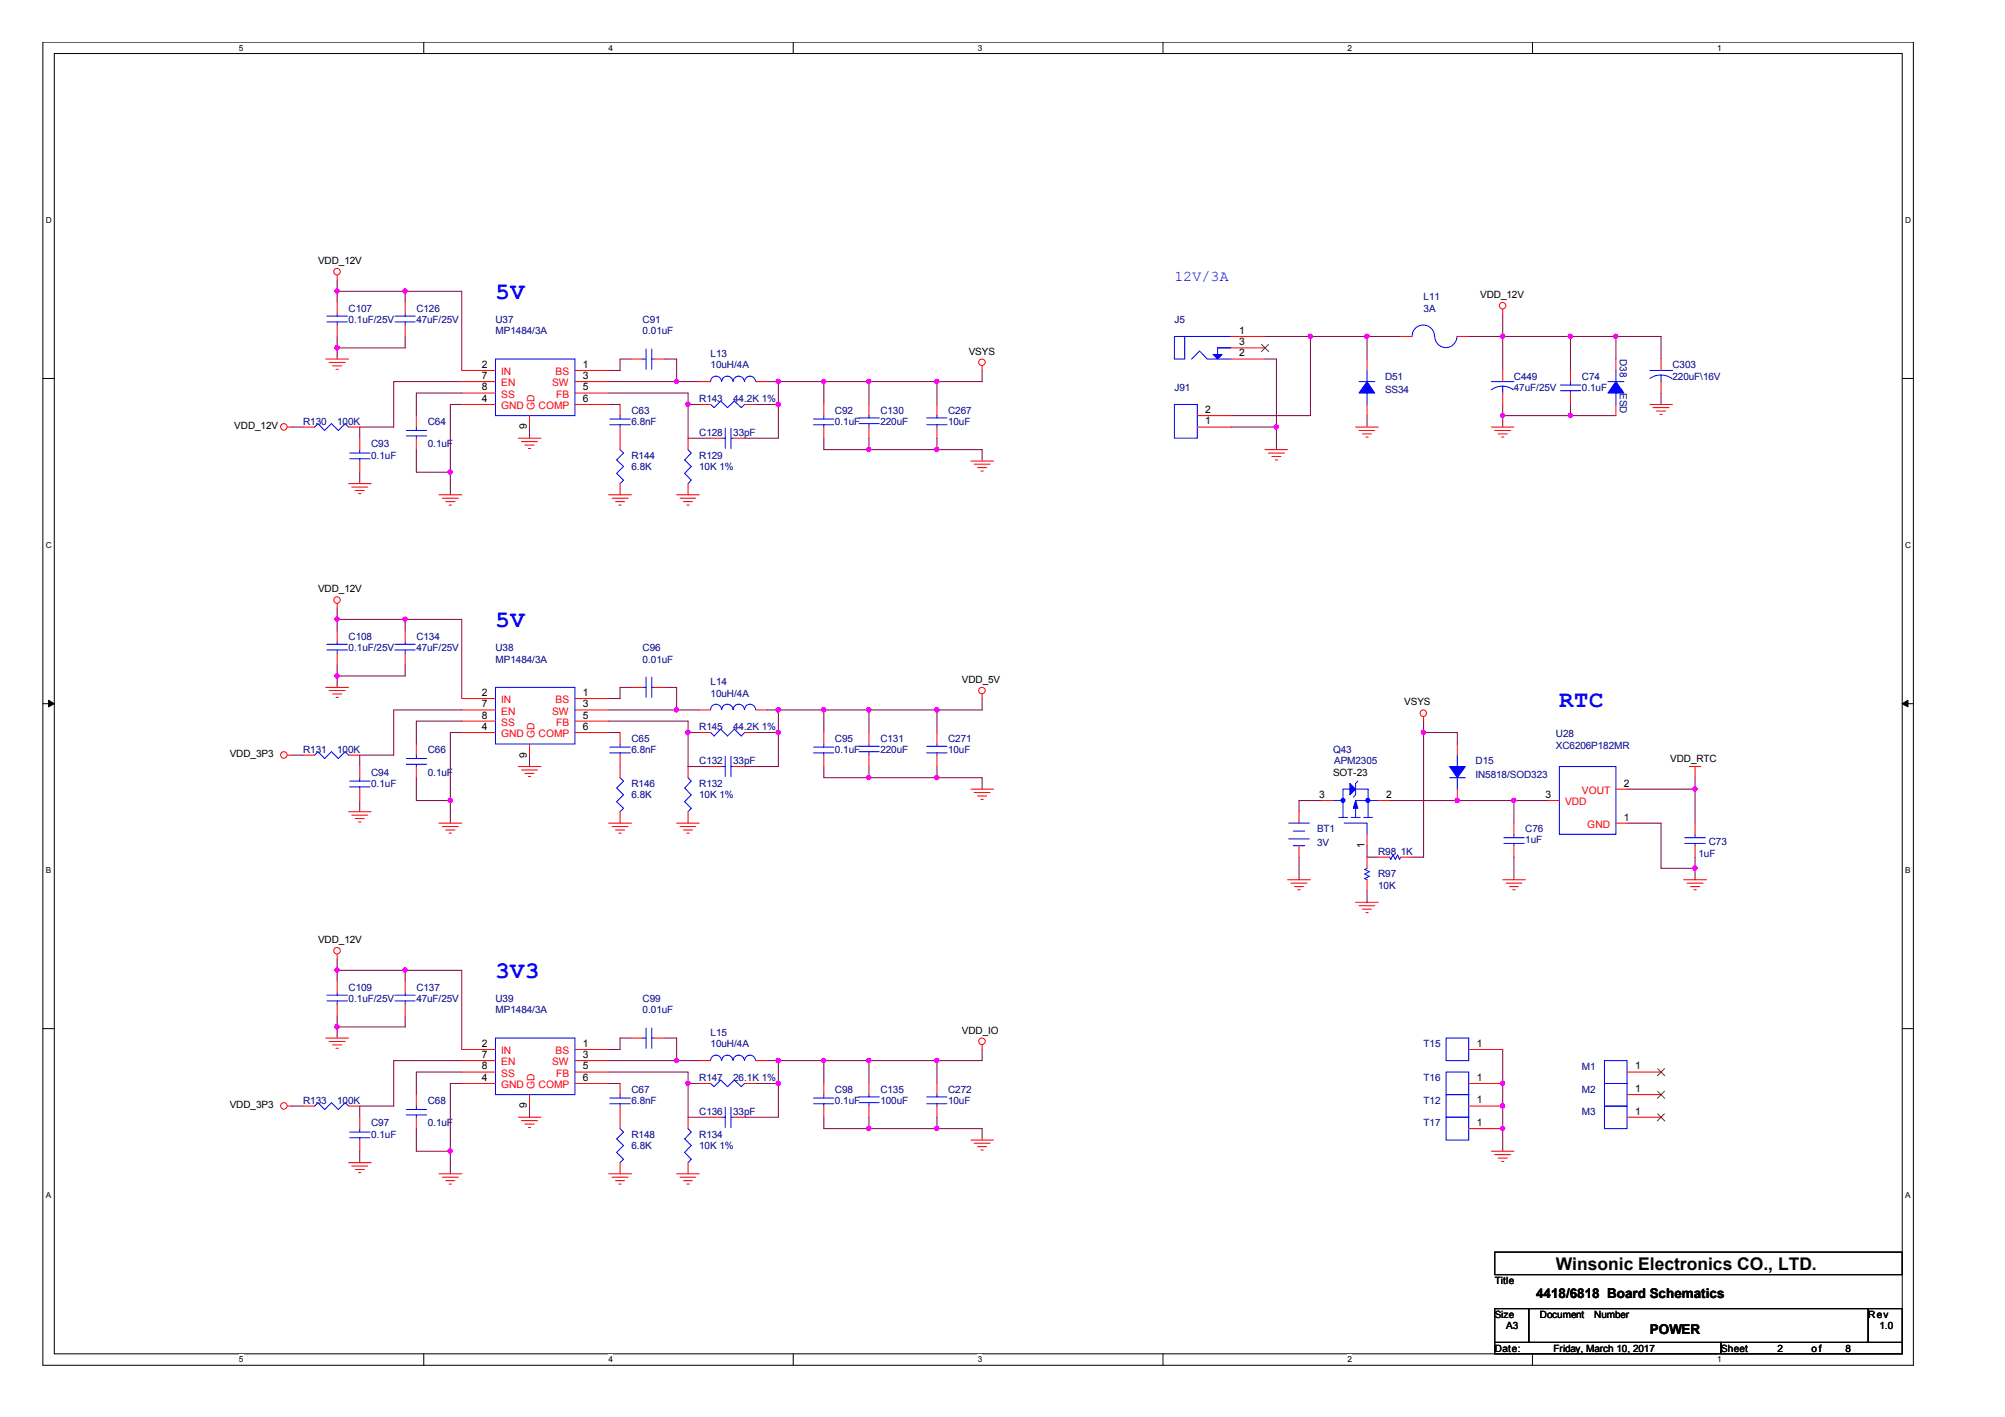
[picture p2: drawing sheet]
<svg xmlns="http://www.w3.org/2000/svg" width="297mm" height="210mm" viewBox="0 0 297 210" stroke-linecap="round" stroke-linejoin="round" font-family="sans-serif">
<path d="M6.3 6.2h277.2v196h-277.2zM8 7.9h273.8v192.6h-273.8z" fill="none" stroke="#000" stroke-width=".15"/>
<g fill="#fff">
<path d="M35.4 6.4h.6v1.4h-.6z"/>
<path d="M35.4 200.7h.6v1.4h-.6z"/>
</g>
<path d="M62.8 6.2v1.7M62.8 200.5v1.7" fill="none" stroke="#000" stroke-width=".15"/>
<g fill="#fff">
<path d="M90.1 6.4h.7v1.4h-.7z"/>
<path d="M90.1 200.7h.7v1.4h-.7z"/>
</g>
<path d="M117.5 6.2v1.7M117.5 200.5v1.7" fill="none" stroke="#000" stroke-width=".15"/>
<g fill="#fff">
<path d="M144.9 6.4h.6v1.4h-.6z"/>
<path d="M144.9 200.7h.6v1.4h-.6z"/>
</g>
<path d="M172.3 6.2v1.7M172.3 200.5v1.7" fill="none" stroke="#000" stroke-width=".15"/>
<g fill="#fff">
<path d="M199.6 6.4h.7v1.4h-.7z"/>
<path d="M199.6 200.7h.7v1.4h-.7z"/>
</g>
<path d="M227 6.2v1.7M227 200.5v1.7" fill="none" stroke="#000" stroke-width=".15"/>
<g fill="#fff">
<path d="M254.4 6.4h.6v1.4h-.6z"/>
<path d="M254.4 200.7h.6v1.4h-.6z"/>
<path d="M6.8 31.9h.8v1.4h-.8z"/>
<path d="M282.2 31.9h.9v1.4h-.9z"/>
<path d="M6.8 80.1h.8v1.4h-.8z"/>
<path d="M282.2 80.1h.9v1.4h-.9z"/>
</g>
<path d="M6.3 56.1h1.7M281.8 56.1h1.7" fill="none" stroke="#000" stroke-width=".15"/>
<g fill="#fff">
<path d="M6.8 128.2h.7v1.4h-.7z"/>
<path d="M282.2 128.2h.8v1.4h-.8z"/>
</g>
<path d="M6.3 104.2h1.7M7.2 103.7l.8 .5-.8 .5zM281.8 104.2h1.7M281.8 104.2l.9-.5v1z" fill="none" stroke="#000" stroke-width=".15"/>
<path d="M7.2 103.7l.8 .5-.8 .5zM281.8 104.2l.9-.5v1z" fill="#000"/>
<g fill="#fff">
<path d="M6.8 176.4h.7v1.4h-.7z"/>
<path d="M282.2 176.4h.8v1.4h-.8z"/>
</g>
<path d="M6.3 152.4h1.7M281.8 152.4h1.7" fill="none" stroke="#000" stroke-width=".15"/>
<path d="M192.4 118.6v1.6M192.4 127v3.3M222.6 160.5v3.3" fill="none" stroke="#800040" stroke-width=".15"/>
<circle cx="222.6" cy="160.5" r=".32" fill="#f0f"/>
<circle cx="222.6" cy="160.5" r=".32" fill="none" stroke="#f0f" stroke-width=".15"/>
<path d="M222.6 163.8v3.4" fill="none" stroke="#800040" stroke-width=".15"/>
<circle cx="222.6" cy="167.2" r=".32" fill="#f0f"/>
<circle cx="222.6" cy="167.2" r=".32" fill="none" stroke="#f0f" stroke-width=".15"/>
<circle cx="222.6" cy="163.8" r=".32" fill="#f0f"/>
<circle cx="222.6" cy="163.8" r=".32" fill="none" stroke="#f0f" stroke-width=".15"/>
<path d="M229.3 118.6h-5v3.3M251.1 115.2v1.7M251.1 128.6v1.7M222.6 155.5v5M222.6 167.2v3.3" fill="none" stroke="#800040" stroke-width=".15"/>
<circle cx="224.3" cy="118.6" r=".32" fill="#f0f"/>
<circle cx="224.3" cy="118.6" r=".32" fill="none" stroke="#f0f" stroke-width=".15"/>
<path d="M224.3 127v3.3M251.1 127v1.6h-5" fill="none" stroke="#800040" stroke-width=".15"/>
<circle cx="251.1" cy="128.6" r=".32" fill="#f0f"/>
<circle cx="251.1" cy="128.6" r=".32" fill="none" stroke="#f0f" stroke-width=".15"/>
<path d="M241 116.9h10.1M241 121.9h5.1v6.7" fill="none" stroke="#800040" stroke-width=".15"/>
<circle cx="251.1" cy="116.9" r=".32" fill="#f0f"/>
<circle cx="251.1" cy="116.9" r=".32" fill="none" stroke="#f0f" stroke-width=".15"/>
<path d="M215.9 108.5h-5v18.5h-1.7M251.1 116.9v5M202.5 125.3v1.7h1.7M202.5 132v1.7" fill="none" stroke="#800040" stroke-width=".15"/>
<circle cx="210.9" cy="108.5" r=".32" fill="#f0f"/>
<circle cx="210.9" cy="108.5" r=".32" fill="none" stroke="#f0f" stroke-width=".15"/>
<path d="M205.9 118.6h10M210.9 106.8v1.7M215.9 108.5v1.7" fill="none" stroke="#800040" stroke-width=".15"/>
<circle cx="215.9" cy="118.6" r=".32" fill="#f0f"/>
<circle cx="215.9" cy="118.6" r=".32" fill="none" stroke="#f0f" stroke-width=".15"/>
<path d="M138.8 56.5v3.4M138.8 64.9v1.7M192.4 118.6h3.4M215.9 118.6h8.4" fill="none" stroke="#800040" stroke-width=".15"/>
<circle cx="138.8" cy="56.5" r=".32" fill="#f0f"/>
<circle cx="138.8" cy="56.5" r=".32" fill="none" stroke="#f0f" stroke-width=".15"/>
<path d="M91.9 53.2v1.7h-1.7M103.6 59.9h-1.7v5h3.4M122 66.6h6.7" fill="none" stroke="#800040" stroke-width=".15"/>
<circle cx="101.9" cy="59.9" r=".32" fill="#f0f"/>
<circle cx="101.9" cy="59.9" r=".32" fill="none" stroke="#f0f" stroke-width=".15"/>
<path d="M50 43.2h10M66.7 59.9h1.7M68.4 58.2h-6.7v3.4M90.2 59.9h1.7M90.2 58.2h11.7M115.3 59.9v5M128.7 56.5h-6.7v3.4M61.7 69.9h5v3.4" fill="none" stroke="#800040" stroke-width=".15"/>
<circle cx="122" cy="56.5" r=".32" fill="#f0f"/>
<circle cx="122" cy="56.5" r=".32" fill="none" stroke="#f0f" stroke-width=".15"/>
<path d="M98.6 53.2h1.6M100.2 56.5h3.4M112 59.9h3.3M113.7 56.5h1.6M128.7 56.5v3.4M61.7 66.6v3.3M122 64.9v1.7" fill="none" stroke="#800040" stroke-width=".15"/>
<circle cx="128.7" cy="56.5" r=".32" fill="#f0f"/>
<circle cx="128.7" cy="56.5" r=".32" fill="none" stroke="#f0f" stroke-width=".15"/>
<path d="M50 43.2v1.6M50 51.5v1.7M68.4 43.2v11.7M91.9 53.2h1.7M100.2 53.2v3.3M101.9 58.2v1.7M115.3 56.5h6.7M110.3 64.9h5M128.7 64.9v1.7M145.5 66.6v1.7" fill="none" stroke="#800040" stroke-width=".15"/>
<circle cx="49.9" cy="43.1" r=".32" fill="#f0f"/>
<circle cx="49.9" cy="43.1" r=".32" fill="none" stroke="#f0f" stroke-width=".15"/>
<path d="M58.3 56.5h10.1M60 49.8v1.7h-10" fill="none" stroke="#800040" stroke-width=".15"/>
<circle cx="49.9" cy="51.5" r=".32" fill="#f0f"/>
<circle cx="49.9" cy="51.5" r=".32" fill="none" stroke="#f0f" stroke-width=".15"/>
<path d="M50 49.8v1.7M60 43.2v1.6" fill="none" stroke="#800040" stroke-width=".15"/>
<circle cx="60" cy="43.1" r=".32" fill="#f0f"/>
<circle cx="60" cy="43.1" r=".32" fill="none" stroke="#f0f" stroke-width=".15"/>
<path d="M115.3 56.5v3.4" fill="none" stroke="#800040" stroke-width=".15"/>
<circle cx="115.3" cy="59.9" r=".32" fill="#f0f"/>
<circle cx="115.3" cy="59.9" r=".32" fill="none" stroke="#f0f" stroke-width=".15"/>
<circle cx="115.3" cy="56.5" r=".32" fill="#f0f"/>
<circle cx="115.3" cy="56.5" r=".32" fill="none" stroke="#f0f" stroke-width=".15"/>
<path d="M90.2 56.5h10" fill="none" stroke="#800040" stroke-width=".15"/>
<circle cx="100.2" cy="56.5" r=".32" fill="#f0f"/>
<circle cx="100.2" cy="56.5" r=".32" fill="none" stroke="#f0f" stroke-width=".15"/>
<path d="M50 41.5v1.7M58.3 56.5v6.8h-5M66.7 59.9v10M78.4 63.3v1.6" fill="none" stroke="#800040" stroke-width=".15"/>
<circle cx="66.7" cy="69.9" r=".32" fill="#f0f"/>
<circle cx="66.7" cy="69.9" r=".32" fill="none" stroke="#f0f" stroke-width=".15"/>
<path d="M60 43.2h8.4M43.3 63.3h1.6M53.3 63.3v1.6M53.3 69.9v1.7M128.7 66.6h10.1" fill="none" stroke="#800040" stroke-width=".15"/>
<circle cx="138.8" cy="66.6" r=".32" fill="#f0f"/>
<circle cx="138.8" cy="66.6" r=".32" fill="none" stroke="#f0f" stroke-width=".15"/>
<circle cx="128.7" cy="66.6" r=".32" fill="#f0f"/>
<circle cx="128.7" cy="66.6" r=".32" fill="none" stroke="#f0f" stroke-width=".15"/>
<path d="M145.5 54.9v1.6h-16.8M138.8 66.6h6.7M58.3 105.2v6.7h-5M66.7 108.5v10.1" fill="none" stroke="#800040" stroke-width=".15"/>
<circle cx="66.7" cy="118.6" r=".32" fill="#f0f"/>
<circle cx="66.7" cy="118.6" r=".32" fill="none" stroke="#f0f" stroke-width=".15"/>
<path d="M60 91.8h8.4M43.3 111.9h1.6M53.3 111.9v1.7M53.3 118.6v1.6M128.7 115.2h10.1" fill="none" stroke="#800040" stroke-width=".15"/>
<circle cx="138.8" cy="115.2" r=".32" fill="#f0f"/>
<circle cx="138.8" cy="115.2" r=".32" fill="none" stroke="#f0f" stroke-width=".15"/>
<circle cx="128.7" cy="115.2" r=".32" fill="#f0f"/>
<circle cx="128.7" cy="115.2" r=".32" fill="none" stroke="#f0f" stroke-width=".15"/>
<path d="M138.8 113.6v1.6h6.7M145.5 105.2h-6.7v3.3" fill="none" stroke="#800040" stroke-width=".15"/>
<circle cx="138.8" cy="105.1" r=".32" fill="#f0f"/>
<circle cx="138.8" cy="105.1" r=".32" fill="none" stroke="#f0f" stroke-width=".15"/>
<path d="M91.9 101.8v1.7h-1.7M101.9 108.5h1.7M122 115.2h6.7" fill="none" stroke="#800040" stroke-width=".15"/>
<circle cx="101.9" cy="108.5" r=".32" fill="#f0f"/>
<circle cx="101.9" cy="108.5" r=".32" fill="none" stroke="#f0f" stroke-width=".15"/>
<path d="M50 91.8h10M101.9 108.5v5.1h3.4" fill="none" stroke="#800040" stroke-width=".15"/>
<circle cx="60" cy="91.7" r=".32" fill="#f0f"/>
<circle cx="60" cy="91.7" r=".32" fill="none" stroke="#f0f" stroke-width=".15"/>
<circle cx="49.9" cy="91.7" r=".32" fill="#f0f"/>
<circle cx="49.9" cy="91.7" r=".32" fill="none" stroke="#f0f" stroke-width=".15"/>
<path d="M61.7 118.6h5v3.3M66.7 108.5h1.7M68.4 106.8h-6.7v3.4M90.2 108.5h1.7M90.2 106.8h11.7M115.3 108.5v5.1M128.7 105.2h-6.7v3.3" fill="none" stroke="#800040" stroke-width=".15"/>
<circle cx="122" cy="105.1" r=".32" fill="#f0f"/>
<circle cx="122" cy="105.1" r=".32" fill="none" stroke="#f0f" stroke-width=".15"/>
<path d="M61.7 115.2v3.4M98.6 101.8h1.6M100.2 105.2h3.4M112 108.5h3.3M113.7 105.2h1.6M122 113.6v1.6M128.7 105.2v3.3" fill="none" stroke="#800040" stroke-width=".15"/>
<circle cx="128.7" cy="105.1" r=".32" fill="#f0f"/>
<circle cx="128.7" cy="105.1" r=".32" fill="none" stroke="#f0f" stroke-width=".15"/>
<path d="M50 91.8v1.6M60 98.4v1.7h-10v1.7M68.4 91.8v11.7M58.3 105.2h10.1M91.9 101.8h1.7M100.2 101.8v3.4M101.9 106.8v1.7M110.3 113.6h5M115.3 105.2h6.7M128.7 113.6v1.6M145.5 115.2v1.7" fill="none" stroke="#800040" stroke-width=".15"/>
<circle cx="49.9" cy="100.1" r=".32" fill="#f0f"/>
<circle cx="49.9" cy="100.1" r=".32" fill="none" stroke="#f0f" stroke-width=".15"/>
<path d="M50 98.4v1.7M60 91.8v1.6M115.3 105.2v3.3" fill="none" stroke="#800040" stroke-width=".15"/>
<circle cx="115.3" cy="108.5" r=".32" fill="#f0f"/>
<circle cx="115.3" cy="108.5" r=".32" fill="none" stroke="#f0f" stroke-width=".15"/>
<circle cx="115.3" cy="105.1" r=".32" fill="#f0f"/>
<circle cx="115.3" cy="105.1" r=".32" fill="none" stroke="#f0f" stroke-width=".15"/>
<path d="M90.2 105.2h10" fill="none" stroke="#800040" stroke-width=".15"/>
<circle cx="100.2" cy="105.1" r=".32" fill="#f0f"/>
<circle cx="100.2" cy="105.1" r=".32" fill="none" stroke="#f0f" stroke-width=".15"/>
<path d="M50 90.1v1.7M78.4 111.9v1.7M128.7 105.2h10.1M145.5 103.5v1.7M58.3 157.1v6.7h-5M66.7 160.5v10" fill="none" stroke="#800040" stroke-width=".15"/>
<circle cx="66.7" cy="170.5" r=".32" fill="#f0f"/>
<circle cx="66.7" cy="170.5" r=".32" fill="none" stroke="#f0f" stroke-width=".15"/>
<path d="M60 143.7h8.4M43.3 163.8h1.6M53.3 163.8v1.7M53.3 170.5v1.7M128.7 167.2h10.1" fill="none" stroke="#800040" stroke-width=".15"/>
<circle cx="138.8" cy="167.2" r=".32" fill="#f0f"/>
<circle cx="138.8" cy="167.2" r=".32" fill="none" stroke="#f0f" stroke-width=".15"/>
<path d="M50 143.7h10M91.9 153.8v1.7h-1.7M145.5 157.1h-6.7v3.4M103.6 160.5h-1.7v5h3.4M122 167.2h6.7M138.8 165.5v1.7h6.7" fill="none" stroke="#800040" stroke-width=".15"/>
<circle cx="60" cy="143.7" r=".32" fill="#f0f"/>
<circle cx="60" cy="143.7" r=".32" fill="none" stroke="#f0f" stroke-width=".15"/>
<path d="M122 157.1h6.7" fill="none" stroke="#800040" stroke-width=".15"/>
<circle cx="122" cy="157.1" r=".32" fill="#f0f"/>
<circle cx="122" cy="157.1" r=".32" fill="none" stroke="#f0f" stroke-width=".15"/>
<path d="M68.4 158.8h-6.7v3.4M90.2 158.8h11.7M100.2 157.1h3.4M122 157.1v3.4M61.7 170.5h5v3.4M66.7 160.5h1.7M90.2 160.5h1.7M112 160.5h3.3v5M122 165.5v1.7" fill="none" stroke="#800040" stroke-width=".15"/>
<circle cx="115.3" cy="160.5" r=".32" fill="#f0f"/>
<circle cx="115.3" cy="160.5" r=".32" fill="none" stroke="#f0f" stroke-width=".15"/>
<path d="M98.6 153.8h1.6M113.7 157.1h1.6M61.7 167.2v3.3" fill="none" stroke="#800040" stroke-width=".15"/>
<circle cx="115.3" cy="157.1" r=".32" fill="#f0f"/>
<circle cx="115.3" cy="157.1" r=".32" fill="none" stroke="#f0f" stroke-width=".15"/>
<path d="M91.9 153.8h1.7M100.2 153.8v3.3M128.7 157.1v3.4" fill="none" stroke="#800040" stroke-width=".15"/>
<circle cx="100.2" cy="157.1" r=".32" fill="#f0f"/>
<circle cx="100.2" cy="157.1" r=".32" fill="none" stroke="#f0f" stroke-width=".15"/>
<path d="M101.9 158.8v1.7M110.3 165.5h5" fill="none" stroke="#800040" stroke-width=".15"/>
<circle cx="101.9" cy="160.5" r=".32" fill="#f0f"/>
<circle cx="101.9" cy="160.5" r=".32" fill="none" stroke="#f0f" stroke-width=".15"/>
<path d="M128.7 165.5v1.7M145.5 167.2v1.7" fill="none" stroke="#800040" stroke-width=".15"/>
<circle cx="128.7" cy="167.2" r=".32" fill="#f0f"/>
<circle cx="128.7" cy="167.2" r=".32" fill="none" stroke="#f0f" stroke-width=".15"/>
<path d="M50 143.7v1.7M58.3 157.1h10.1M60 150.4v1.7h-10v1.7M68.4 143.7v11.8M115.3 157.1h6.7" fill="none" stroke="#800040" stroke-width=".15"/>
<circle cx="49.9" cy="152.1" r=".32" fill="#f0f"/>
<circle cx="49.9" cy="152.1" r=".32" fill="none" stroke="#f0f" stroke-width=".15"/>
<path d="M50 142v1.7M50 150.4v1.7M60 143.7v1.7M90.2 157.1h10M115.3 157.1v3.4" fill="none" stroke="#800040" stroke-width=".15"/>
<circle cx="49.9" cy="143.7" r=".32" fill="#f0f"/>
<circle cx="49.9" cy="143.7" r=".32" fill="none" stroke="#f0f" stroke-width=".15"/>
<path d="M128.7 157.1h10.1M145.5 155.5v1.6M78.4 163.8v1.7" fill="none" stroke="#800040" stroke-width=".15"/>
<circle cx="138.8" cy="157.1" r=".32" fill="#f0f"/>
<circle cx="138.8" cy="157.1" r=".32" fill="none" stroke="#f0f" stroke-width=".15"/>
<circle cx="128.7" cy="157.1" r=".32" fill="#f0f"/>
<circle cx="128.7" cy="157.1" r=".32" fill="none" stroke="#f0f" stroke-width=".15"/>
<path d="M232.7 49.8h-10.1v5.1" fill="none" stroke="#800040" stroke-width=".15"/>
<circle cx="222.6" cy="49.8" r=".32" fill="#f0f"/>
<circle cx="222.6" cy="49.8" r=".32" fill="none" stroke="#f0f" stroke-width=".15"/>
<path d="M187.4 53.2h1.7M222.6 46.5v3.3M189.1 63.3v3.3M232.7 61.6h6.7" fill="none" stroke="#800040" stroke-width=".15"/>
<circle cx="232.6" cy="61.5" r=".32" fill="#f0f"/>
<circle cx="232.6" cy="61.5" r=".32" fill="none" stroke="#f0f" stroke-width=".15"/>
<path d="M194.1 49.8v11.8h-11.7M239.4 49.8v3.4" fill="none" stroke="#800040" stroke-width=".15"/>
<circle cx="194.1" cy="49.8" r=".32" fill="#f0f"/>
<circle cx="194.1" cy="49.8" r=".32" fill="none" stroke="#f0f" stroke-width=".15"/>
<path d="M187.4 49.8h6.7M182.4 63.3h6.7" fill="none" stroke="#800040" stroke-width=".15"/>
<circle cx="189.1" cy="63.2" r=".32" fill="#f0f"/>
<circle cx="189.1" cy="63.2" r=".32" fill="none" stroke="#f0f" stroke-width=".15"/>
<path d="M189.1 53.2v10.1M202.5 49.8h5M222.6 59.9v1.7M232.7 49.8h6.7" fill="none" stroke="#800040" stroke-width=".15"/>
<circle cx="239.4" cy="49.8" r=".32" fill="#f0f"/>
<circle cx="239.4" cy="49.8" r=".32" fill="none" stroke="#f0f" stroke-width=".15"/>
<path d="M232.7 49.8v5.1" fill="none" stroke="#800040" stroke-width=".15"/>
<circle cx="232.6" cy="49.8" r=".32" fill="#f0f"/>
<circle cx="232.6" cy="49.8" r=".32" fill="none" stroke="#f0f" stroke-width=".15"/>
<path d="M232.7 59.9v1.7h-10.1v1.7" fill="none" stroke="#800040" stroke-width=".15"/>
<circle cx="222.6" cy="61.5" r=".32" fill="#f0f"/>
<circle cx="222.6" cy="61.5" r=".32" fill="none" stroke="#f0f" stroke-width=".15"/>
<path d="M202.5 49.8v3.4M217.6 49.8h5" fill="none" stroke="#800040" stroke-width=".15"/>
<circle cx="202.5" cy="49.8" r=".32" fill="#f0f"/>
<circle cx="202.5" cy="49.8" r=".32" fill="none" stroke="#f0f" stroke-width=".15"/>
<path d="M194.1 49.8h8.4M239.4 49.8h6.7v3.4M246.1 58.2v1.7M202.5 61.6v1.7" fill="none" stroke="#800040" stroke-width=".15"/>
<g fill="none" stroke="#f00" stroke-width=".15">
<path d="M48.3 53.2h3.3M48.8 53.7h2.3M49.3 54.2h1.3M49.8 54.7h.3M50 40.8v.7M138.8 59.9v1.7M145.5 54.2v.7M222.6 45.8v.7M244.4 59.9h3.4M42.6 63.3h.7M51.6 71.6h3.4M52.1 72.2h2.4"/>
<path d="M52.6 72.7h1.4M53.1 73.1h.4M65 73.3h3.4M65.5 73.8h2.4M66 74.3h1.4M66.5 74.8h.4M76.8 64.9h3.3M77.3 65.4h2.3M77.8 65.9h1.3M78.3 66.4h.3M90.2 73.3h3.4M90.7 73.8h2.3"/>
<path d="M91.2 74.3h1.3M91.7 74.8h.3M100.2 73.3h3.4M100.8 73.8h2.3M101.3 74.3h1.3M101.8 74.8h.3M138.8 63.3v1.6M143.8 68.3h3.4M144.3 68.8h2.4M144.8 69.3h1.4M145.3 69.8h.4M187.4 66.6h3.4"/>
<path d="M187.9 67.1h2.4M188.4 67.6h1.4M188.9 68.1h.4M200.8 63.3h3.4M201.3 63.8h2.4M201.8 64.3h1.4M202.4 64.7h.3M220.9 63.3h3.4M221.4 63.8h2.4M222 64.3h1.3M222.5 64.7h.3M244.9 60.4h2.4"/>
<path d="M245.4 60.9h1.4M245.9 61.4h.4M50 89.4v.7M42.6 111.9h.7M48.3 101.8h3.3M48.8 102.3h2.3M49.3 102.8h1.3M49.8 103.3h.3M76.8 113.6h3.3M77.3 114.1h2.3M77.8 114.6h1.3M78.3 115h.3"/>
<path d="M105.3 113.6h1.6M108.6 113.6h1.7M143.8 116.9h3.4M144.3 117.4h2.4M144.8 117.9h1.4M145.3 118.4h.4M145.5 102.8v.7M210.9 106.2v.6M250.3 113.6h1.7M251.1 113.6v1.6M51.6 120.2h3.4M52.1 120.7h2.4"/>
<path d="M52.6 121.3h1.4M53.1 121.8h.4M65 121.9h3.4M65.5 122.4h2.4M66 122.9h1.4M66.5 123.4h.4M90.2 121.9h3.4M90.7 122.4h2.3M91.2 122.9h1.3M91.7 123.4h.3M100.2 121.9h3.4M100.8 122.4h2.3"/>
<path d="M101.3 122.9h1.3M101.8 123.4h.3M190.8 130.3h3.3M191.3 130.8h2.3M191.8 131.3h1.3M192.3 131.8h.3M200.8 133.7h3.4M201.3 134.2h2.4M201.8 134.7h1.4M202.4 135.2h.3M222.6 130.3h3.4M223.1 130.8h2.4"/>
<path d="M223.6 131.3h1.4M224.1 131.8h.4M249.4 130.3h3.4M249.9 130.8h2.4M250.4 131.3h1.4M251 131.8h.3M48.3 153.8h3.3M48.8 154.3h2.3M49.3 154.8h1.3M49.8 155.3h.3M50 141.4v.6M145.5 154.8v.7"/>
<path d="M42.6 163.8h.7M51.6 172.2h3.4M52.1 172.7h2.4M52.6 173.2h1.4M53.1 173.7h.4M65 173.9h3.4M65.5 174.4h2.4M66 174.9h1.4M66.5 175.4h.4M76.8 165.5h3.3M77.3 166h2.3M77.8 166.5h1.3"/>
<path d="M78.3 167h.3M90.2 173.9h3.4M90.7 174.4h2.3M91.2 174.9h1.3M91.7 175.4h.3M100.2 173.9h3.4M100.8 174.4h2.3M101.3 174.9h1.3M101.8 175.4h.3M122 160.5v1.7M122 163.8v1.7M143.8 168.9h3.4"/>
<path d="M144.3 169.3h2.4M144.8 169.9h1.4M145.3 170.4h.4M220.9 170.5h3.4M221.4 171h2.4M222 171.5h1.3M222.5 172.1h.3"/>
<circle cx="49.9" cy="40.2" r=".49"/>
<circle cx="145.5" cy="53.7" r=".49"/>
<circle cx="222.6" cy="45.3" r=".49"/>
<circle cx="42.1" cy="63.2" r=".49"/>
<circle cx="49.9" cy="88.9" r=".49"/>
<circle cx="42.1" cy="111.8" r=".49"/>
<circle cx="145.5" cy="102.3" r=".48"/>
<circle cx="210.8" cy="105.7" r=".48"/>
<circle cx="49.9" cy="140.8" r=".49"/>
<circle cx="145.5" cy="154.3" r=".49"/>
<circle cx="42.1" cy="163.8" r=".49"/>
</g>
<path d="M221.4 185.5h60.4v3.3h-60.4zM221.4 193.9h5.1v5h-5.1zM221.4 198.9h33.6v1.6h-33.6zM226.5 193.9h50.3v5h-50.3zM255 198.9h26.8v1.6h-26.8zM276.8 193.9h5v5h-5z" fill="none" stroke="#000" stroke-width=".15"/>
<g fill="none" stroke="#00f" stroke-width=".15">
<path d="M137.3 62.9h3M137.3 61.9h3M138.8 61.6v.3M138.8 62.9v.4M106.9 113.6h.5M107.4 112v3M108.3 113.6h.3M108.3 112v3M214.8 115.2h2.3M215.9 111.9v1.7M215.9 115.2v1.7M120.5 162.7h3"/>
<path d="M120.5 163.5h3M122 162.2v.5M122 163.5v.3"/>
</g>
<path d="M214.8 113.6h2.3l-1.2 1.6z" fill="#00f"/>
<path d="M238.2 56.5h2.4M239.4 54.9v1.6M239.4 58.2v1.7M106.9 64.9h.5M107.4 63.4v3M108.3 64.9h.3M108.3 63.4v3M214.8 113.6h2.3l-1.2 1.6z" fill="none" stroke="#00f" stroke-width=".15"/>
<path d="M105.3 64.9h1.6M108.6 64.9h1.7M215.9 110.2v1.7M215.9 116.9v1.7" fill="none" stroke="#f00" stroke-width=".15"/>
<path d="M239.4 56.5l1.2 1.7h-2.4z" fill="#00f"/>
<path d="M201.3 56.5h2.4M202.5 54.9v1.6M202.5 58.2v1.7M239.4 56.5l1.2 1.7h-2.4zM51.8 67.1h3M51.8 68h3M53.3 66.6v.5M53.3 68v.3M110.3 160.5l-.5 .5-1-1-1 1-1-1-1 1-.5-.5M237.7 163.8h3.3v3.4h-3.3z" fill="none" stroke="#00f" stroke-width=".15"/>
<path d="M239.4 53.2v1.7M239.4 59.9v1.7M53.3 64.9v1.7M53.3 68.3v1.6M103.6 160.5h1.7M110.3 160.5h1.7M241 165.5h5.1" fill="none" stroke="#f00" stroke-width=".15"/>
<path d="M245.6 165l1 1M246.6 165l-1.1 1" fill="none" stroke="#804000" stroke-width=".15"/>
<path d="M202.5 56.5l1.2 1.7h-2.4z" fill="#00f"/>
<g fill="none" stroke="#00f" stroke-width=".15">
<path d="M202.5 56.5l1.2 1.7h-2.4zM91.9 66.6l.5 .5-1 1 1 1-1 1 1 1-.5 .5M137.3 111.5h3M137.3 110.5h3M138.8 110.2v.3M138.8 111.5v.4M95.2 153.8h.5M95.7 152.3v3M96.6 153.8h.3M96.6 152.3v3M101.9 167.2l.5 .5-1 1 1 1-1 1 1 1-.5 .5M127.3 163.3h3"/>
<path d="M127.3 162.5h3M128.7 162.2v.3M128.7 163.3v.5M214.2 162.2h3.4v3.3h-3.4z"/>
</g>
<g fill="none" stroke="#f00" stroke-width=".15">
<path d="M202.5 53.2v1.7M202.5 59.9v1.7M91.9 64.9v1.7M91.9 71.6v1.7M138.8 108.5v1.7M138.8 111.9v1.7M93.6 153.8h1.6M96.9 153.8h1.7M101.9 165.5v1.7M101.9 172.2v1.7M128.7 160.5v1.7M128.7 163.8v1.7"/>
<path d="M217.6 163.8h5"/>
</g>
<path d="M179.7 52.5h1.4l-.7 .7z" fill="#00f"/>
<g fill="none" stroke="#00f" stroke-width=".15">
<path d="M48.4 47.7h3.1M48.4 46.8h3.1M50 46.5v.3M50 47.7v.4M58.5 47.7h3M58.5 46.8h3M60 46.5v.3M60 47.7v.4M73.4 53.2h11.8v8.4h-11.8zM95.2 53.2h.5M95.7 51.7v3M96.6 53.2h.3"/>
<path d="M96.6 51.7v3M105.3 56.5a.81 .81 0 0 1 .8-.8 .81 .81 0 0 1 .8 .8M106.9 56.5a.83 .83 0 0 1 .9-.8 .83 .83 0 0 1 .8 .8M108.6 56.5a.83 .83 0 0 1 .9-.8 .83 .83 0 0 1 .8 .8M110.3 56.5a.81 .81 0 0 1 .8-.8 .81 .81 0 0 1 .8 .8M110.3 59.9l-.5 .5-1-1-1 1-1-1-1 1-.5-.5M174 59.9h3.4v5h-3.4zM176.5 53.2l1.2-1.2 1.2 1.2h3.5M179.7 52.5h1.4l-.7 .7zM182.4 49.8h-8.4v3.4h1.5v-3.4M182.4 51.5h-2v1M209.2 49.8a1.65 1.65 0 0 1 1.7-1.7 1.65 1.65 0 0 1 1.6 1.7"/>
<path d="M212.6 49.8a1.65 1.65 0 0 0 1.6 1.7 1.65 1.65 0 0 0 1.7-1.7M220.9 57.8l.6-.4 1.1-.2a2.47 2.47 0 0 1 1.6 .6M220.9 56.5h3.4M222.6 57.2v1M231.2 57h3M231.2 57.9h3M232.7 56.5v.5M232.7 57.9v.3M244.4 54.9h3.4M246.1 55.6v.9M247.7 56.1a2.87 2.87 0 0 0-3.3 0M46.6 63.3l.5-.5 1 1 1-1 1 1 1-1 .5 .5"/>
<path d="M60.2 63.8h3M60.2 64.6h3M61.7 63.3v.5M61.7 64.6v.3M90.3 62.1h3.1M90.3 62.9h3.1M91.9 61.6v.5M91.9 62.9v.4M101.9 66.6l.5 .5-1 1 1 1-1 1 1 1-.5 .5M120.5 62.1h3M120.5 62.9h3M122 61.6v.5"/>
<path d="M122 62.9v.4M127.3 62.8h3M127.3 61.9h3M128.7 61.6v.3M128.7 62.8v.5M48.4 96.3h3.1M48.4 95.4h3.1M50 95.1v.3M50 96.3v.5M58.5 96.3h3M58.5 95.4h3M60 95.1v.3"/>
<path d="M60 96.3v.5M51.6 111.9l-.5-.5-1 1-1-1-1 1-1-1-.5 .5M51.8 115.7h3M51.8 116.6h3M53.3 115.2v.5M53.3 116.6v.3M60.2 112.4h3M60.2 113.2h3M61.7 111.9v.5M61.7 113.2v.4M73.4 101.8h11.8v8.4h-11.8zM90.3 110.7h3.1"/>
<path d="M90.3 111.5h3.1M91.9 115.2l.5 .5-1 1 1 1-1 1.1 1 .9-.5 .5M91.9 110.2v.5M91.9 111.5v.4M95.2 101.8h.5M95.7 100.3v3M96.6 101.8h.3M96.6 100.3v3M101.9 115.2l.5 .5-1 1 1 1-1 1.1 1 .9-.5 .5M106.9 105.1a.8 .8 0 0 0-.8-.8 .8 .8 0 0 0-.8 .8M108.6 105.1a.83 .83 0 0 0-.8-.8 .83 .83 0 0 0-.9 .8M110.3 105.1a.83 .83 0 0 0-.8-.8 .83 .83 0 0 0-.9 .8"/>
<path d="M110.3 108.5l-.5 .5-1-1-1 1-1-1-1 1-.5-.5M111.9 105.1a.8 .8 0 0 0-.8-.8 .8 .8 0 0 0-.8 .8M120.5 110.7h3M120.5 111.5h3M122 110.2v.5M122 111.5v.4M127.3 111.4h3M127.3 110.5h3M128.7 110.2v.3M128.7 111.4v.5M231 113.6h8.4v10h-8.4zM190.9 121.9h3.1"/>
<path d="M190.9 124.3h3.1M191.6 125.3h1.7M191.6 123.1h1.7M202.5 128.6l-.3 .2 .7 .3-.7 .4 .7 .3-.7 .3 .3 .2M205.9 127l.1 .3 .4-.7 .3 .7 .4-.7 .2 .7 .2-.3M222.8 124.1h3M222.8 124.9h3M224.3 123.6v.5M224.3 124.9v.4M249.6 124.1h3M249.6 124.9h3M251.1 123.6v.5"/>
<path d="M251.1 124.9v.4M48.4 148.3h3.1M48.4 147.4h3.1M50 147.1v.3M50 148.3v.4M58.5 148.3h3M58.5 147.4h3M60 147.1v.3M60 148.3v.4M73.4 153.8h11.8v8.4h-11.8zM105.3 157.1a.81 .81 0 0 1 .8-.8 .81 .81 0 0 1 .8 .8M106.9 157.1a.83 .83 0 0 1 .9-.8 .83 .83 0 0 1 .8 .8"/>
<path d="M108.6 157.1a.83 .83 0 0 1 .9-.8 .83 .83 0 0 1 .8 .8M110.3 157.1a.81 .81 0 0 1 .8-.8 .81 .81 0 0 1 .8 .8M214.2 158.8h3.4v3.4h-3.4zM214.2 153.8h3.4v3.3h-3.4zM237.7 157.1h3.3v3.4h-3.3zM51.6 163.8l-.5-.5-1 1.1-1-1.1-1 1.1-1-1.1-.5 .5M51.8 167.7h3M51.8 168.5h3M53.3 167.2v.5M53.3 168.5v.4M60.2 164.4h3M60.2 165.2h3"/>
<path d="M61.7 163.8v.6M61.7 165.2v.3M90.3 162.7h3.1M90.3 163.5h3.1M91.9 162.2v.5M91.9 163.5v.3M91.9 167.2l.5 .5-1 1 1 1-1 1 1 1-.5 .5M106.9 165.5h.5M107.4 164v3M108.3 165.5h.3M108.3 164v3M137.3 163.5h3"/>
<path d="M137.3 162.5h3M138.8 162.2v.3M138.8 163.5v.3M214.2 165.5h3.4v3.4h-3.4zM237.7 160.5h3.3v3.3h-3.3z"/>
</g>
<g fill="none" stroke="#f00" stroke-width=".15">
<path d="M50 44.8v1.7M50 48.1v1.7M60 44.8v1.7M60 48.1v1.7M68.4 59.9h5M68.4 56.5h5M68.4 54.9h5M68.4 58.2h5M85.2 59.9h5M85.2 56.5h5M85.2 54.9h5M85.2 58.2h5"/>
<path d="M91.9 59.9v1.7M93.6 53.2h1.6M96.9 53.2h1.7M103.6 59.9h1.7M103.6 56.5h1.7M110.3 59.9h1.7M112 56.5h1.7M122 59.9v1.7M128.7 59.9v1.7M182.4 53.2h5M182.4 51.5h5M182.4 49.8h5"/>
<path d="M207.5 49.8h1.7M215.9 49.8h1.7M222.6 54.9v1.6M222.6 58.2v1.7M232.7 54.9v1.6M232.7 58.2v1.7M246.1 53.2v1.7M246.1 56.5v1.7M44.9 63.3h1.7M51.6 63.3h1.7M61.7 61.6v1.7M61.7 64.9v1.7"/>
<path d="M78.4 61.6v1.7M91.9 63.3v1.6M101.9 64.9v1.7M101.9 71.6v1.7M122 63.3v1.6M128.7 63.3v1.6M177.4 63.3h5M177.4 61.6h5M50 93.4v1.7M50 96.8v1.6M60 93.4v1.7M60 96.8v1.6"/>
<path d="M44.9 111.9h1.7M51.6 111.9h1.7M53.3 113.6v1.6M53.3 116.9v1.7M61.7 110.2v1.7M61.7 113.6v1.6M68.4 108.5h5M68.4 105.2h5M68.4 103.5h5M68.4 106.8h5M78.4 110.2v1.7M85.2 108.5h5"/>
<path d="M85.2 105.2h5M85.2 103.5h5M85.2 106.8h5M91.9 108.5v1.7M91.9 111.9v3.3M93.6 101.8h1.6M96.9 101.8h1.7M101.9 113.6v1.6M103.6 108.5h1.7M103.6 105.2h1.7M110.3 108.5h1.7M112 105.2h1.7"/>
<path d="M122 108.5v1.7M122 111.9v1.7M128.7 108.5v1.7M128.7 111.9v1.7M229.3 118.6h1.7M239.4 116.9h1.6M91.9 120.2v1.7M101.9 120.2v1.7M192.4 120.2v1.7M192.4 125.3v1.7M202.5 127v1.6M202.5 130.3v1.7"/>
<path d="M204.2 127h1.7M207.5 127h1.7M224.3 121.9v1.7M224.3 125.3v1.7M239.4 121.9h1.6M251.1 121.9v1.7M251.1 125.3v1.7M50 145.4v1.7M50 148.7v1.7M60 145.4v1.7M60 148.7v1.7M68.4 155.5h5"/>
<path d="M68.4 157.1h5M68.4 158.8h5M85.2 155.5h5M85.2 157.1h5M85.2 158.8h5M103.6 157.1h1.7M112 157.1h1.7M217.6 155.5h5M241 158.8h5.1M44.9 163.8h1.7M51.6 163.8h1.7M53.3 165.5v1.7"/>
<path d="M53.3 168.9v1.6M61.7 162.2v1.6M61.7 165.5v1.7M68.4 160.5h5M78.4 162.2v1.6M85.2 160.5h5M91.9 160.5v1.7M91.9 163.8v3.4M91.9 172.2v1.7M105.3 165.5h1.6M108.6 165.5h1.7M138.8 160.5v1.7"/>
<path d="M138.8 163.8v1.7M217.6 160.5h5M217.6 167.2h5M241 162.2h5.1"/>
</g>
<path d="M186.9 51l1.1 1.1M187.9 51l-1 1.1M245.6 158.3l1 1.1M246.6 158.3l-1.1 1.1M245.6 161.6l1 1.1M246.6 161.6l-1.1 1.1" fill="none" stroke="#804000" stroke-width=".15"/>
<path d="M200 116l.8 .9-.8 .8z" fill="#00f"/>
<path d="M197.5 118.6h1.5M200 116l.8 .9-.8 .8zM200 116.9h-1v4.2M200.8 116.9h1.9v4.2M201.2 115.7l-.4 .3v1.7l-.3 .4M204.2 118.6h-3.4v2.5M198.3 121.1h1.3M199.1 121.9h3.4v1.7M200.2 121.1h1.3M202 121.1h1.3" fill="none" stroke="#00f" stroke-width=".15"/>
<path d="M200.8 118.6l.4 1.1h-.7z" fill="#00f"/>
<path d="M200.8 118.6l.4 1.1h-.7z" fill="none" stroke="#00f" stroke-width=".15"/>
<circle cx="202.6" cy="118.6" r=".31" fill="#00f"/>
<circle cx="202.6" cy="118.6" r=".31" fill="none" stroke="#00f" stroke-width=".15"/>
<circle cx="199" cy="118.6" r=".31" fill="#00f"/>
<circle cx="199" cy="118.6" r=".31" fill="none" stroke="#00f" stroke-width=".15"/>
<path d="M195.8 118.6h1.7M204.2 118.6h1.7M202.5 123.6v1.7" fill="none" stroke="#f00" stroke-width=".15"/>
<circle cx="222.6" cy="160.5" r=".32" fill="#f0f"/>
<circle cx="222.6" cy="160.5" r=".32" fill="none" stroke="#f0f" stroke-width=".15"/>
<circle cx="222.6" cy="167.2" r=".32" fill="#f0f"/>
<circle cx="222.6" cy="167.2" r=".32" fill="none" stroke="#f0f" stroke-width=".15"/>
<circle cx="222.6" cy="163.8" r=".32" fill="#f0f"/>
<circle cx="222.6" cy="163.8" r=".32" fill="none" stroke="#f0f" stroke-width=".15"/>
<circle cx="224.3" cy="118.6" r=".32" fill="#f0f"/>
<circle cx="224.3" cy="118.6" r=".32" fill="none" stroke="#f0f" stroke-width=".15"/>
<circle cx="251.1" cy="128.6" r=".32" fill="#f0f"/>
<circle cx="251.1" cy="128.6" r=".32" fill="none" stroke="#f0f" stroke-width=".15"/>
<circle cx="251.1" cy="116.9" r=".32" fill="#f0f"/>
<circle cx="251.1" cy="116.9" r=".32" fill="none" stroke="#f0f" stroke-width=".15"/>
<circle cx="210.9" cy="108.5" r=".32" fill="#f0f"/>
<circle cx="210.9" cy="108.5" r=".32" fill="none" stroke="#f0f" stroke-width=".15"/>
<circle cx="215.9" cy="118.6" r=".32" fill="#f0f"/>
<circle cx="215.9" cy="118.6" r=".32" fill="none" stroke="#f0f" stroke-width=".15"/>
<circle cx="138.8" cy="56.5" r=".32" fill="#f0f"/>
<circle cx="138.8" cy="56.5" r=".32" fill="none" stroke="#f0f" stroke-width=".15"/>
<circle cx="101.9" cy="59.9" r=".32" fill="#f0f"/>
<circle cx="101.9" cy="59.9" r=".32" fill="none" stroke="#f0f" stroke-width=".15"/>
<circle cx="122" cy="56.5" r=".32" fill="#f0f"/>
<circle cx="122" cy="56.5" r=".32" fill="none" stroke="#f0f" stroke-width=".15"/>
<circle cx="128.7" cy="56.5" r=".32" fill="#f0f"/>
<circle cx="128.7" cy="56.5" r=".32" fill="none" stroke="#f0f" stroke-width=".15"/>
<circle cx="49.9" cy="43.1" r=".32" fill="#f0f"/>
<circle cx="49.9" cy="43.1" r=".32" fill="none" stroke="#f0f" stroke-width=".15"/>
<circle cx="49.9" cy="51.5" r=".32" fill="#f0f"/>
<circle cx="49.9" cy="51.5" r=".32" fill="none" stroke="#f0f" stroke-width=".15"/>
<circle cx="60" cy="43.1" r=".32" fill="#f0f"/>
<circle cx="60" cy="43.1" r=".32" fill="none" stroke="#f0f" stroke-width=".15"/>
<circle cx="115.3" cy="59.9" r=".32" fill="#f0f"/>
<circle cx="115.3" cy="59.9" r=".32" fill="none" stroke="#f0f" stroke-width=".15"/>
<circle cx="115.3" cy="56.5" r=".32" fill="#f0f"/>
<circle cx="115.3" cy="56.5" r=".32" fill="none" stroke="#f0f" stroke-width=".15"/>
<circle cx="100.2" cy="56.5" r=".32" fill="#f0f"/>
<circle cx="100.2" cy="56.5" r=".32" fill="none" stroke="#f0f" stroke-width=".15"/>
<circle cx="66.7" cy="69.9" r=".32" fill="#f0f"/>
<circle cx="66.7" cy="69.9" r=".32" fill="none" stroke="#f0f" stroke-width=".15"/>
<circle cx="138.8" cy="66.6" r=".32" fill="#f0f"/>
<circle cx="138.8" cy="66.6" r=".32" fill="none" stroke="#f0f" stroke-width=".15"/>
<circle cx="128.7" cy="66.6" r=".32" fill="#f0f"/>
<circle cx="128.7" cy="66.6" r=".32" fill="none" stroke="#f0f" stroke-width=".15"/>
<circle cx="66.7" cy="118.6" r=".32" fill="#f0f"/>
<circle cx="66.7" cy="118.6" r=".32" fill="none" stroke="#f0f" stroke-width=".15"/>
<circle cx="138.8" cy="115.2" r=".32" fill="#f0f"/>
<circle cx="138.8" cy="115.2" r=".32" fill="none" stroke="#f0f" stroke-width=".15"/>
<circle cx="128.7" cy="115.2" r=".32" fill="#f0f"/>
<circle cx="128.7" cy="115.2" r=".32" fill="none" stroke="#f0f" stroke-width=".15"/>
<circle cx="138.8" cy="105.1" r=".32" fill="#f0f"/>
<circle cx="138.8" cy="105.1" r=".32" fill="none" stroke="#f0f" stroke-width=".15"/>
<circle cx="101.9" cy="108.5" r=".32" fill="#f0f"/>
<circle cx="101.9" cy="108.5" r=".32" fill="none" stroke="#f0f" stroke-width=".15"/>
<circle cx="60" cy="91.7" r=".32" fill="#f0f"/>
<circle cx="60" cy="91.7" r=".32" fill="none" stroke="#f0f" stroke-width=".15"/>
<circle cx="49.9" cy="91.7" r=".32" fill="#f0f"/>
<circle cx="49.9" cy="91.7" r=".32" fill="none" stroke="#f0f" stroke-width=".15"/>
<circle cx="122" cy="105.1" r=".32" fill="#f0f"/>
<circle cx="122" cy="105.1" r=".32" fill="none" stroke="#f0f" stroke-width=".15"/>
<circle cx="128.7" cy="105.1" r=".32" fill="#f0f"/>
<circle cx="128.7" cy="105.1" r=".32" fill="none" stroke="#f0f" stroke-width=".15"/>
<circle cx="49.9" cy="100.1" r=".32" fill="#f0f"/>
<circle cx="49.9" cy="100.1" r=".32" fill="none" stroke="#f0f" stroke-width=".15"/>
<circle cx="115.3" cy="108.5" r=".32" fill="#f0f"/>
<circle cx="115.3" cy="108.5" r=".32" fill="none" stroke="#f0f" stroke-width=".15"/>
<circle cx="115.3" cy="105.1" r=".32" fill="#f0f"/>
<circle cx="115.3" cy="105.1" r=".32" fill="none" stroke="#f0f" stroke-width=".15"/>
<circle cx="100.2" cy="105.1" r=".32" fill="#f0f"/>
<circle cx="100.2" cy="105.1" r=".32" fill="none" stroke="#f0f" stroke-width=".15"/>
<circle cx="66.7" cy="170.5" r=".32" fill="#f0f"/>
<circle cx="66.7" cy="170.5" r=".32" fill="none" stroke="#f0f" stroke-width=".15"/>
<circle cx="138.8" cy="167.2" r=".32" fill="#f0f"/>
<circle cx="138.8" cy="167.2" r=".32" fill="none" stroke="#f0f" stroke-width=".15"/>
<circle cx="60" cy="143.7" r=".32" fill="#f0f"/>
<circle cx="60" cy="143.7" r=".32" fill="none" stroke="#f0f" stroke-width=".15"/>
<circle cx="122" cy="157.1" r=".32" fill="#f0f"/>
<circle cx="122" cy="157.1" r=".32" fill="none" stroke="#f0f" stroke-width=".15"/>
<circle cx="115.3" cy="160.5" r=".32" fill="#f0f"/>
<circle cx="115.3" cy="160.5" r=".32" fill="none" stroke="#f0f" stroke-width=".15"/>
<circle cx="115.3" cy="157.1" r=".32" fill="#f0f"/>
<circle cx="115.3" cy="157.1" r=".32" fill="none" stroke="#f0f" stroke-width=".15"/>
<circle cx="100.2" cy="157.1" r=".32" fill="#f0f"/>
<circle cx="100.2" cy="157.1" r=".32" fill="none" stroke="#f0f" stroke-width=".15"/>
<circle cx="101.9" cy="160.5" r=".32" fill="#f0f"/>
<circle cx="101.9" cy="160.5" r=".32" fill="none" stroke="#f0f" stroke-width=".15"/>
<circle cx="128.7" cy="167.2" r=".32" fill="#f0f"/>
<circle cx="128.7" cy="167.2" r=".32" fill="none" stroke="#f0f" stroke-width=".15"/>
<circle cx="49.9" cy="152.1" r=".32" fill="#f0f"/>
<circle cx="49.9" cy="152.1" r=".32" fill="none" stroke="#f0f" stroke-width=".15"/>
<circle cx="49.9" cy="143.7" r=".32" fill="#f0f"/>
<circle cx="49.9" cy="143.7" r=".32" fill="none" stroke="#f0f" stroke-width=".15"/>
<circle cx="138.8" cy="157.1" r=".32" fill="#f0f"/>
<circle cx="138.8" cy="157.1" r=".32" fill="none" stroke="#f0f" stroke-width=".15"/>
<circle cx="128.7" cy="157.1" r=".32" fill="#f0f"/>
<circle cx="128.7" cy="157.1" r=".32" fill="none" stroke="#f0f" stroke-width=".15"/>
<circle cx="222.6" cy="49.8" r=".32" fill="#f0f"/>
<circle cx="222.6" cy="49.8" r=".32" fill="none" stroke="#f0f" stroke-width=".15"/>
<circle cx="232.6" cy="61.5" r=".32" fill="#f0f"/>
<circle cx="232.6" cy="61.5" r=".32" fill="none" stroke="#f0f" stroke-width=".15"/>
<circle cx="194.1" cy="49.8" r=".32" fill="#f0f"/>
<circle cx="194.1" cy="49.8" r=".32" fill="none" stroke="#f0f" stroke-width=".15"/>
<circle cx="189.1" cy="63.2" r=".32" fill="#f0f"/>
<circle cx="189.1" cy="63.2" r=".32" fill="none" stroke="#f0f" stroke-width=".15"/>
<circle cx="239.4" cy="49.8" r=".32" fill="#f0f"/>
<circle cx="239.4" cy="49.8" r=".32" fill="none" stroke="#f0f" stroke-width=".15"/>
<circle cx="232.6" cy="49.8" r=".32" fill="#f0f"/>
<circle cx="232.6" cy="49.8" r=".32" fill="none" stroke="#f0f" stroke-width=".15"/>
<circle cx="222.6" cy="61.5" r=".32" fill="#f0f"/>
<circle cx="222.6" cy="61.5" r=".32" fill="none" stroke="#f0f" stroke-width=".15"/>
<circle cx="202.5" cy="49.8" r=".32" fill="#f0f"/>
<circle cx="202.5" cy="49.8" r=".32" fill="none" stroke="#f0f" stroke-width=".15"/>
<g font-size="3.5" fill="#00f">
<text x="73.4" y="44.3">5V</text>
<text x="73.4" y="92.9">5V</text>
<text x="231" y="104.7">RTC</text>
<text x="73.4" y="144.9">3V3</text>
</g>
<text font-size="2.6" x="230.5" y="188.1">Winsonic Electronics CO., LTD.</text>
<text font-size="2.2" fill="#00f" x="174" y="41.6">12V/3A</text>
<g font-size="2">
<text x="227.6" y="192.3">4418/6818 Board Schematics</text>
<text x="244.4" y="197.5">POWER</text>
</g>
<g font-size="1.5">
<text x="47.1" y="39.1">VDD_12V</text>
<text x="219.3" y="44.2">VDD_12V</text>
<text x="143.5" y="52.5">VSYS</text>
<text x="183.6" y="52.8">2</text>
<text x="183.6" y="51.2">3</text>
<text x="183.6" y="49.5">1</text>
<text x="71.4" y="54.5">2</text>
<text x="71.4" y="59.5">4</text>
<text x="71.4" y="56.1">7</text>
<text x="71.4" y="57.8">8</text>
<text x="86.4" y="59.5">6</text>
<text x="86.4" y="57.8">5</text>
<text x="86.4" y="56.1">3</text>
<text x="86.4" y="54.5">1</text>
<text x="34.7" y="63.6">VDD_12V</text>
<text x="78.1" y="63.6" transform="rotate(-90 78.1 63.6)">9</text>
<text x="178.6" y="62.9">1</text>
<text x="178.6" y="61.2">2</text>
<text x="47.1" y="87.7">VDD_12V</text>
<text x="142.5" y="101.1">VDD_5V</text>
<text x="71.4" y="103.1">2</text>
<text x="71.4" y="104.8">7</text>
<text x="71.4" y="106.4">8</text>
<text x="86.4" y="106.4">5</text>
<text x="86.4" y="104.8">3</text>
<text x="86.4" y="103.1">1</text>
<text x="208" y="104.5">VSYS</text>
<text x="34" y="112.2">VDD_3P3</text>
<text x="71.4" y="108.1">4</text>
<text x="78.1" y="112.2" transform="rotate(-90 78.1 112.2)">9</text>
<text x="86.4" y="108.1">6</text>
<text x="247.4" y="112.9">VDD_RTC</text>
<text x="195.5" y="118.2">3</text>
<text x="197.5" y="114.9">SOT-23</text>
<text x="205.4" y="118.2">2</text>
<text x="229" y="118.2">3</text>
<text x="240.6" y="116.5">2</text>
<text x="202.1" y="125.6" transform="rotate(-90 202.1 125.6)">1</text>
<text x="240.6" y="121.6">1</text>
<text x="47.1" y="139.7">VDD_12V</text>
<text x="71.4" y="155.1">2</text>
<text x="86.4" y="155.1">1</text>
<text x="142.5" y="153.1">VDD_IO</text>
<text x="218.8" y="155.1">1</text>
<text x="71.4" y="160.1">4</text>
<text x="71.4" y="156.7">7</text>
<text x="71.4" y="158.4">8</text>
<text x="86.4" y="160.1">6</text>
<text x="86.4" y="158.4">5</text>
<text x="86.4" y="156.7">3</text>
<text x="218.8" y="160.1">1</text>
<text x="242.2" y="161.8">1</text>
<text x="242.2" y="158.4">1</text>
<text x="34" y="164.2">VDD_3P3</text>
<text x="78.1" y="164.2" transform="rotate(-90 78.1 164.2)">9</text>
<text x="218.8" y="163.5">1</text>
<text x="218.8" y="166.8">1</text>
<text x="242.2" y="165.1">1</text>
<text x="221.4" y="190.2">Title</text>
<text x="221.4" y="195.2">Size</text>
<text x="223.1" y="196.9">A3</text>
<text x="228.1" y="195.2">Document</text>
<text x="236.2" y="195.2">Number</text>
<text x="276.8" y="195.2">Rev</text>
<text x="278.4" y="196.9">1.0</text>
<text x="221.4" y="200.2">Date:</text>
<text x="230.2" y="200.2">Friday, March 10, 2017</text>
<text x="255" y="200.2">Sheet</text>
<text x="263.4" y="200.2">2</text>
<text x="268.4" y="200.2">of</text>
<text x="273.4" y="200.2">8</text>
</g>
<g font-size="1.5" fill="#000080">
<text x="51.6" y="46.2">C107</text>
<text x="51.6" y="47.9">0.1uF/25V</text>
<text x="61.7" y="46.2">C126</text>
<text x="61.7" y="47.9">47uF/25V</text>
<text x="73.4" y="47.9">U37</text>
<text x="95.2" y="47.9">C91</text>
<text x="174" y="47.9">J5</text>
<text x="210.9" y="44.5">L11</text>
<text x="210.9" y="46.2">3A</text>
<text x="73.4" y="49.5">MP1484/3A</text>
<text x="95.2" y="49.5">0.01uF</text>
<text x="105.3" y="52.9">L13</text>
<text x="240" y="53.2" transform="rotate(90 240 53.2)">D38</text>
<text x="103.6" y="59.6">R143</text>
<text x="105.3" y="54.5">10uH/4A</text>
<text x="108.6" y="59.6">44.2K 1%</text>
<text x="174" y="57.9">J91</text>
<text x="205.2" y="56.2">D51</text>
<text x="205.2" y="58.2">SS34</text>
<text x="224.3" y="56.2">C449</text>
<text x="224.3" y="57.9">47uF/25V</text>
<text x="234.4" y="56.2">C74</text>
<text x="234.4" y="57.9">0.1uF</text>
<text x="240" y="58.2" transform="rotate(90 240 58.2)">ESD</text>
<text x="247.8" y="54.5">C303</text>
<text x="247.8" y="56.2">220uF\16V</text>
<text x="44.9" y="62.9">R130</text>
<text x="50" y="62.9">100K</text>
<text x="63.4" y="62.9">C64</text>
<text x="93.6" y="61.3">C63</text>
<text x="93.6" y="62.9">6.8nF</text>
<text x="103.6" y="64.6">C128</text>
<text x="108.6" y="64.6">33pF</text>
<text x="123.7" y="61.3">C92</text>
<text x="123.7" y="62.9">0.1uF</text>
<text x="130.4" y="61.3">C130</text>
<text x="130.4" y="62.9">220uF</text>
<text x="140.5" y="61.3">C267</text>
<text x="140.5" y="62.9">10uF</text>
<text x="55" y="66.3">C93</text>
<text x="55" y="68">0.1uF</text>
<text x="63.4" y="66.3">0.1uF</text>
<text x="93.6" y="68">R144</text>
<text x="93.6" y="69.7">6.8K</text>
<text x="103.6" y="68">R129</text>
<text x="103.6" y="69.7">10K 1%</text>
<text x="51.6" y="94.8">C108</text>
<text x="61.7" y="94.8">C134</text>
<text x="51.6" y="96.4">0.1uF/25V</text>
<text x="61.7" y="96.4">47uF/25V</text>
<text x="73.4" y="96.4">U38</text>
<text x="73.4" y="98.1">MP1484/3A</text>
<text x="95.2" y="96.4">C96</text>
<text x="95.2" y="98.1">0.01uF</text>
<text x="105.3" y="101.5">L14</text>
<text x="105.3" y="103.2">10uH/4A</text>
<text x="44.9" y="111.6">R131</text>
<text x="50" y="111.6">100K</text>
<text x="63.4" y="111.6">C66</text>
<text x="93.6" y="109.9">C65</text>
<text x="93.6" y="111.6">6.8nF</text>
<text x="103.6" y="113.2">C132</text>
<text x="103.6" y="108.2">R145</text>
<text x="108.6" y="113.2">33pF</text>
<text x="108.6" y="108.2">44.2K 1%</text>
<text x="123.7" y="109.9">C95</text>
<text x="123.7" y="111.6">0.1uF</text>
<text x="130.4" y="109.9">C131</text>
<text x="130.4" y="111.6">220uF</text>
<text x="140.5" y="109.9">C271</text>
<text x="140.5" y="111.6">10uF</text>
<text x="197.5" y="111.6">Q43</text>
<text x="197.7" y="113.2">APM2305</text>
<text x="218.6" y="113.2">D15</text>
<text x="230.5" y="109.2">U28</text>
<text x="230.5" y="110.9">XC6206P182MR</text>
<text x="55" y="114.9">C94</text>
<text x="55" y="116.6">0.1uF</text>
<text x="63.4" y="114.9">0.1uF</text>
<text x="93.6" y="116.6">R146</text>
<text x="93.6" y="118.3">6.8K</text>
<text x="103.6" y="116.6">R132</text>
<text x="103.6" y="118.3">10K 1%</text>
<text x="218.6" y="115.2">IN5818/SOD323</text>
<text x="195.1" y="123.3">BT1</text>
<text x="195.1" y="125.3">3V</text>
<text x="226" y="123.3">C76</text>
<text x="226" y="124.9">1uF</text>
<text x="253.2" y="125.1">C73</text>
<text x="204.2" y="130">R97</text>
<text x="204.2" y="131.7">10K</text>
<text x="204.2" y="126.6">R98</text>
<text x="207.5" y="126.6">1K</text>
<text x="251.6" y="127">1uF</text>
<text x="51.6" y="146.7">C109</text>
<text x="51.6" y="148.4">0.1uF/25V</text>
<text x="61.7" y="146.7">C137</text>
<text x="61.7" y="148.4">47uF/25V</text>
<text x="73.4" y="148.4">U39</text>
<text x="95.2" y="148.4">C99</text>
<text x="73.4" y="150.1">MP1484/3A</text>
<text x="95.2" y="150.1">0.01uF</text>
<text x="105.3" y="153.5">L15</text>
<text x="105.3" y="155.1">10uH/4A</text>
<text x="210.9" y="155.1">T15</text>
<text x="93.6" y="161.9">C67</text>
<text x="103.6" y="160.2">R147</text>
<text x="108.6" y="160.2">26.1K 1%</text>
<text x="123.7" y="161.9">C98</text>
<text x="130.4" y="161.9">C135</text>
<text x="140.5" y="161.9">C272</text>
<text x="210.9" y="160.2">T16</text>
<text x="234.4" y="161.9">M2</text>
<text x="234.4" y="158.5">M1</text>
<text x="44.9" y="163.5">R133</text>
<text x="50" y="163.5">100K</text>
<text x="55" y="166.8">C97</text>
<text x="63.4" y="163.5">C68</text>
<text x="63.4" y="166.8">0.1uF</text>
<text x="93.6" y="163.5">6.8nF</text>
<text x="103.6" y="165.2">C136</text>
<text x="108.6" y="165.2">33pF</text>
<text x="123.7" y="163.5">0.1uF</text>
<text x="130.4" y="163.5">100uF</text>
<text x="140.5" y="163.5">10uF</text>
<text x="210.9" y="163.5">T12</text>
<text x="210.9" y="166.8">T17</text>
<text x="234.4" y="165.2">M3</text>
<text x="55" y="168.5">0.1uF</text>
<text x="93.6" y="168.5">R148</text>
<text x="93.6" y="170.2">6.8K</text>
<text x="103.6" y="168.5">R134</text>
<text x="103.6" y="170.2">10K 1%</text>
</g>
<g font-size="1.5" fill="#f00">
<text x="74.3" y="55.6">IN</text>
<text x="74.3" y="57.2">EN</text>
<text x="74.3" y="58.9">SS</text>
<text x="81.8" y="57.2">SW</text>
<text x="82.3" y="55.6">BS</text>
<text x="82.4" y="58.9">FB</text>
<text x="74.3" y="60.6">GND</text>
<text x="79.2" y="60.7" transform="rotate(-90 79.2 60.7)">GD</text>
<text x="79.8" y="60.6">COMP</text>
<text x="74.3" y="104.2">IN</text>
<text x="74.3" y="105.9">EN</text>
<text x="74.3" y="107.5">SS</text>
<text x="81.8" y="105.9">SW</text>
<text x="82.3" y="104.2">BS</text>
<text x="82.4" y="107.5">FB</text>
<text x="74.3" y="109.2">GND</text>
<text x="79.2" y="109.4" transform="rotate(-90 79.2 109.4)">GD</text>
<text x="79.8" y="109.2">COMP</text>
<text x="231.9" y="119.3">VDD</text>
<text x="234.4" y="117.6">VOUT</text>
<text x="235.2" y="122.7">GND</text>
<text x="74.3" y="156.2">IN</text>
<text x="74.3" y="161.2">GND</text>
<text x="74.3" y="157.8">EN</text>
<text x="74.3" y="159.5">SS</text>
<text x="79.2" y="161.3" transform="rotate(-90 79.2 161.3)">GD</text>
<text x="79.8" y="161.2">COMP</text>
<text x="81.8" y="157.8">SW</text>
<text x="82.3" y="156.2">BS</text>
<text x="82.4" y="159.5">FB</text>
</g>
<g font-size="1.2">
<text x="35.4" y="7.5">5</text>
<text x="90.1" y="7.5">4</text>
<text x="144.9" y="7.5">3</text>
<text x="199.6" y="7.5">2</text>
<text x="254.4" y="7.5">1</text>
<text x="6.8" y="33.1">D</text>
<text x="282.2" y="33.1">D</text>
<text x="6.8" y="81.2">C</text>
<text x="282.2" y="81.2">C</text>
<text x="6.8" y="129.4">B</text>
<text x="282.2" y="129.4">B</text>
<text x="6.8" y="177.5">A</text>
<text x="282.2" y="177.5">A</text>
<text x="35.4" y="201.8">5</text>
<text x="90.1" y="201.8">4</text>
<text x="144.9" y="201.8">3</text>
<text x="199.6" y="201.8">2</text>
<text x="254.4" y="201.8">1</text>
</g>
</svg>
